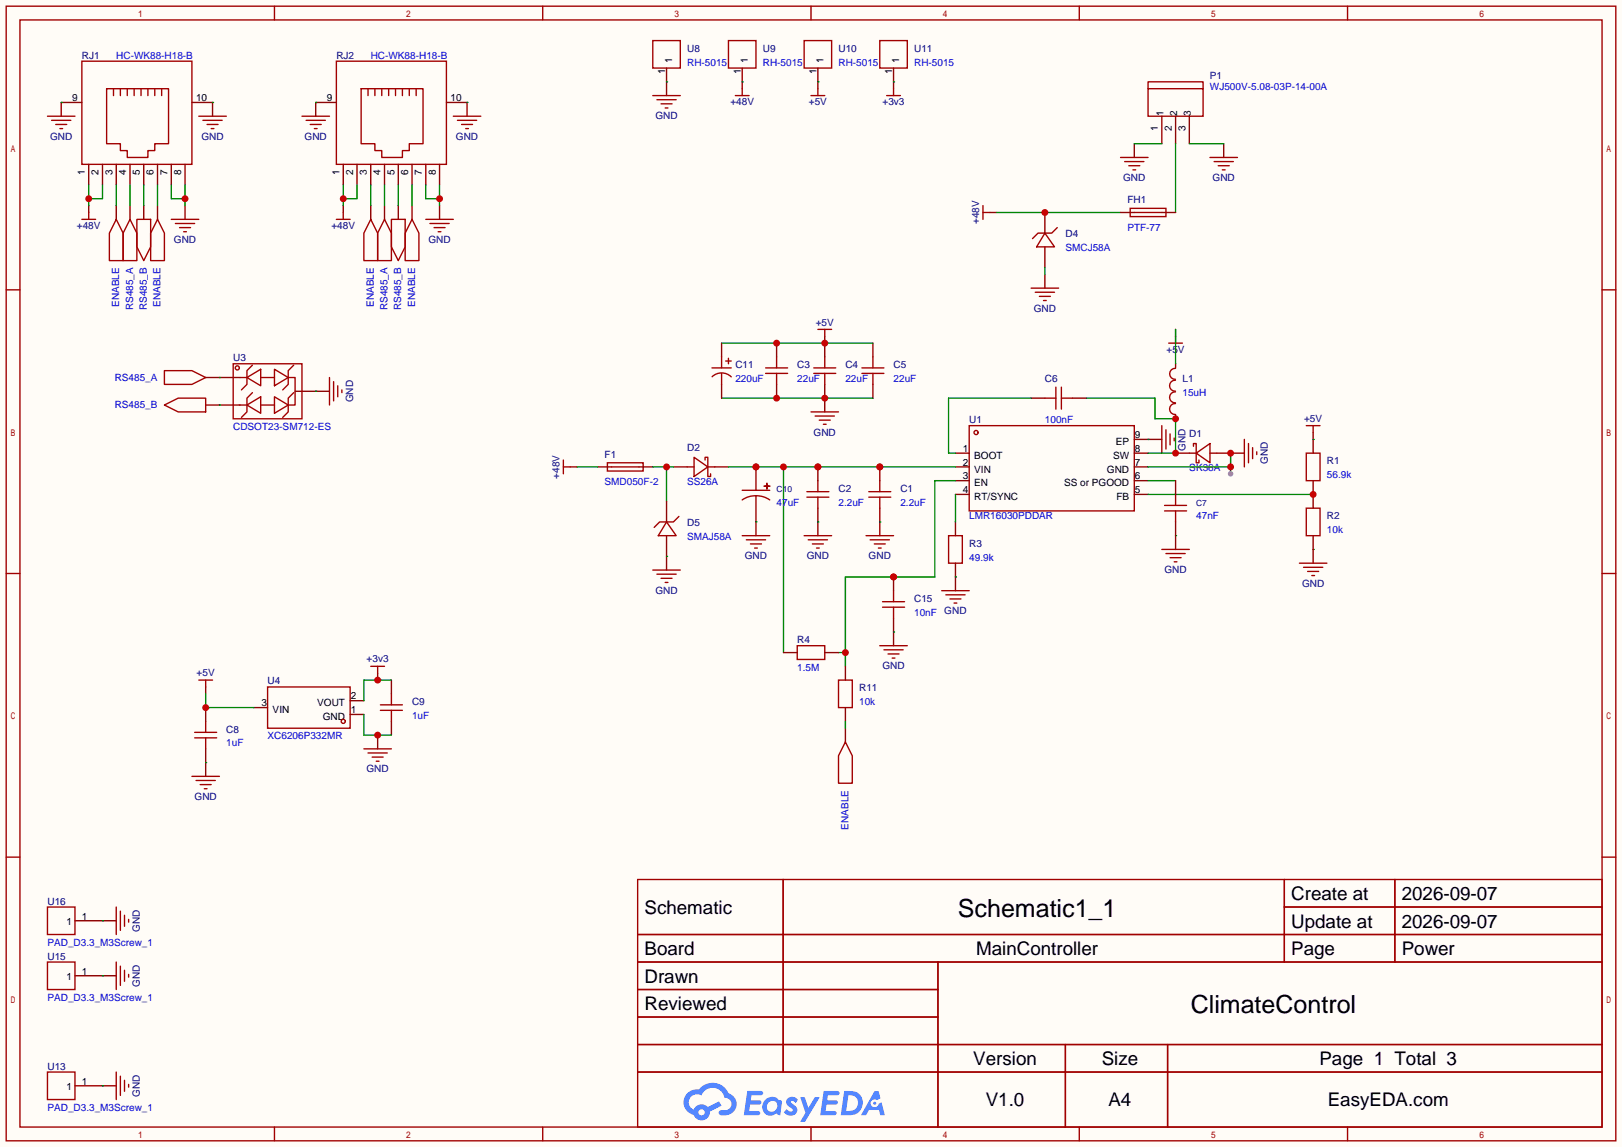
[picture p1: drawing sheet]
<svg xmlns="http://www.w3.org/2000/svg" width="299mm" height="212mm" viewBox="0 0 299 212" stroke-linecap="round" stroke-linejoin="round" font-family="sans-serif">
<path d="M0 0h299.5v211.8h-299.5z" fill="#fffcf7"/>
<g fill="none" stroke="#a10000" stroke-width=".25">
<path d="M1.1 1.1h297.2v209.6h-297.2zM3.7 3.7h292.1v204.5h-292.1zM50.7 1.1v2.6M100.2 1.1v2.6M149.7 1.1v2.6M199.3 1.1v2.6M248.8 1.1v2.6M1.1 53.5h2.6M295.8 53.5h2.5M1.1 105.9h2.6M295.8 105.9h2.5M1.1 158.3h2.6"/>
<path d="M295.8 158.3h2.5M117.7 162.4h178.1v45.8h-178.1zM117.7 172.6h178.1M117.7 177.7h178.1M144.6 162.4v35.6M173.2 177.7v30.5M237.1 162.4v15.3M237.1 167.5h58.7M257.5 162.4v15.3M117.7 182.8h55.5M117.7 192.9h178.1M117.7 187.8h55.5"/>
<path d="M117.7 198h178.1M196.7 192.9v15.3M215.6 192.9v15.3M50.7 208.2v2.5M100.2 208.2v2.5M149.7 208.2v2.5M199.3 208.2v2.5M248.8 208.2v2.5"/>
</g>
<g fill="#5487ff">
<path d="M145.5 202.8a1.3 1.3 0 0 1 1.8 .3l-.4 .6a.54 .54 0 0 0-.9-.2l.1 .2a1.58 1.58 0 0 1 1.1 1.6 1.43 1.43 0 0 1-2.5 .1l.5-.6a.64 .64 0 0 0 .5 .5 .64 .64 0 0 0 .7-.3l-.2-.2a1.6 1.6 0 0 1-1-1.6z"/>
<path d="M147.7 202.7h.9l.7 1.9 1.1-1.9h.9l-2.7 4.5h-.9l1-1.7z"/>
<path d="M138 201.5h1.6a1.31 1.31 0 0 1 1.2 .2 .4 .4 0 0 1-.3 .6h-1.8l-.1 .9h1.6a.4 .4 0 0 1 .4 .4 .4 .4 0 0 1-.4 .4h-1.7l-.2 1.2h.8a1.23 1.23 0 0 1 1.2 .2 .39 .39 0 0 1-.3 .6h-2.7z"/>
<path d="M152.1 201.5h1.6a1.32 1.32 0 0 1 1.3 .2 .39 .39 0 0 1-.4 .6h-1.7l-.2 .9h1.7a.4 .4 0 0 1 .3 .4 .4 .4 0 0 1-.4 .4h-1.7l-.2 1.2h.8a1.23 1.23 0 0 1 1.2 .2 .39 .39 0 0 1-.3 .6h-2.7z"/>
<path d="M161.5 201.5h.7l.4 1.3-.7 .4a.75 .75 0 0 0-1.1 .3 .75 .75 0 0 0 .5 1 .75 .75 0 0 0 .9-.6l.6-.3 .6 2.4h-.9l-.2-1h-1.9l-.5 1h-.9z"/>
<path d="M155.9 201.5l-.7 4.5h1.5a2.27 2.27 0 0 0 2.6-2.3 2.27 2.27 0 0 0-2.7-2.2zM156.6 202.3a1.5 1.5 0 0 1 1.8 1.5 1.5 1.5 0 0 1-1.9 1.4h-.3z"/>
<path d="M141.3 203.1a1.62 1.62 0 0 0-.4 2.1 1.62 1.62 0 0 0 2 .7l.4-.3 .3 .3 .5 .1 .3-2.5-.2-.3h-.4a1.58 1.58 0 0 0-2.5-.1zM141.9 203.6a.99 .99 0 0 1 1.6 .3 .99 .99 0 0 1-.9 1.4 .94 .94 0 0 1-1-.5 .94 .94 0 0 1 .3-1.2z"/>
<path d="M126.9 201.9a2.37 2.37 0 0 0 1.2 4 1.54 1.54 0 0 0 1.7 1 1.54 1.54 0 0 0 1.3-1.6l2.1-1.1-.5-.8-2 1.1a1.57 1.57 0 0 0-2.6 .4 1.5 1.5 0 0 1-.8-2.1 1.5 1.5 0 0 1 2.2-.5 2.23 2.23 0 0 1 2.3-1.4 2.23 2.23 0 0 1 2 1.8 1.16 1.16 0 0 1 1.2 1.1 1.16 1.16 0 0 1-1 1.3h-.7a.47 .47 0 0 0-.6 .3 .47 .47 0 0 0 .4 .6 2.23 2.23 0 0 0 2.3-.7 2.23 2.23 0 0 0 .4-2.3 2.16 2.16 0 0 0-1.3-1.1 3.2 3.2 0 0 0-5.4-.7l-1.2 .1zM129 205.4a.58 .58 0 0 1 1.1 0 .58 .58 0 0 1-1.1 0z"/>
<circle cx="161.5" cy="203.8" r=".28"/>
</g>
<g fill="none" stroke="#a10000" stroke-width=".25">
<path d="M15.1 11.3h20.3v19.1h-20.3zM19.7 16.4h11.4v10.1h-2.5v1.3h-1.3v1.3h-3.8v-1.3h-1.3v-1.3h-2.5zM21 16.4v1.3M22.2 16.4v1.3M23.5 16.4v1.3M24.8 16.4v1.3M26 16.4v1.3M27.3 16.4v1.3M28.6 16.4v1.3M29.8 16.4v1.3M62.1 11.3h20.3v19.1h-20.3zM66.7 16.4h11.4v10.1h-2.5v1.3h-1.3v1.3h-3.8v-1.3h-1.3v-1.3h-2.5z"/>
<path d="M67.9 16.4v1.3M69.2 16.4v1.3M70.5 16.4v1.3M71.8 16.4v1.3M73 16.4v1.3M74.3 16.4v1.3M75.6 16.4v1.3M76.8 16.4v1.3M120.5 17.7h5.1M121.3 18.4h3.5M122 19.2h2.1M122.8 19.9h.5"/>
<path d="M8.8 21.5h5M9.5 22.2h3.6M10.3 23h2M11 23.7h.6M36.7 21.5h5.1M37.5 22.2h3.5M38.2 23h2.1M39 23.7h.5M55.8 21.5h5M56.5 22.2h3.6M57.3 23h2M58 23.7h.5"/>
<path d="M83.7 21.5h5.1M84.5 22.2h3.5M85.2 23h2M86 23.7h.5M206.9 29.1h5.1M207.6 29.8h3.6M208.4 30.6h2M209.2 31.4h.5M223.4 29.1h5.1M224.2 29.8h3.5M224.9 30.6h2M225.7 31.4h.5"/>
<path d="M31.6 40.5h5.1M32.4 41.3h3.5M33.1 42h2.1M33.9 42.8h.5M78.6 40.5h5.1M79.4 41.3h3.5M80.1 42h2.1M80.9 42.8h.5M190.4 53.2h5.1M191.1 54h3.6M191.9 54.7h2M192.7 55.5h.5"/>
<path d="M60.8 69.7v5.1M61.6 70.5v3.5M62.4 71.2v2.1M63.1 72v.5M178.9 78.6h30.5v15.8h-30.5zM112.1 85.5h6.6v1.5h-6.6zM112.9 86.2h5.1M126.9 86.2h1.2M128.1 84.5l2.6 1.7-2.6 1.8zM130.2 85v-.5h.5v3.5h.5v-.5M130.7 86.2h1.3M49.4 126.9h15.2v7.6h-15.2z"/>
<path d="M67.2 138.3h5.1M67.9 139.1h3.6M68.7 139.8h2M35.4 143.4h5.1M36.2 144.1h3.6M37 144.9h2M37.7 145.7h.5M69.5 140.6h.5M21.5 167.5v5.1M21.5 177.7v5.1M22.2 168.3v3.5M22.2 178.4v3.6"/>
<path d="M23 169v2.1M23 179.2v2M23.7 169.8v.5M23.7 180v.5M21.5 198v5.1M22.2 198.8v3.5M23 199.5v2M23.7 200.3v.5"/>
<circle cx="180.2" cy="79.9" r=".38"/>
<circle cx="63.4" cy="133.2" r=".38"/>
</g>
<g fill="none" stroke="#870000" stroke-width=".25">
<path d="M15.1 18.9h-3.8v2.6M35.4 18.9h3.8v2.6M62.1 18.9h-3.8v2.6M82.4 18.9h3.8v2.6M123.1 15.1v2.6M16.4 30.4v3.8M18.9 30.4v3.8M21.5 30.4v3.8M24 30.4v3.8M26.5 30.4v3.8M29.1 30.4v3.8M31.6 30.4v3.8"/>
<path d="M34.2 30.4v3.8M34.2 38v2.5M63.4 30.4v3.8M65.9 30.4v3.8M68.5 30.4v3.8M71 30.4v3.8M73.5 30.4v3.8M76.1 30.4v3.8M78.6 30.4v3.8M81.2 30.4v3.8M81.2 38v2.5M209.4 26.5v2.6"/>
<path d="M225.9 26.5v2.6M192.9 50.7v2.5M58.3 72.3h2.5M110.4 86.2h2.5M118 86.2h2.5M124.3 86.2h2.6M132 86.2h2.5M176.4 83.7h2.5M176.4 86.2h2.5M176.4 88.8h2.5M176.4 91.3h2.5M209.4 83.7h2.6"/>
<path d="M209.4 86.2h2.6M209.4 88.8h2.6M209.4 91.3h2.6M209.4 81.2h2.6M46.9 130.7h2.5M64.6 129.4h2.6M64.6 132h2.6M69.7 135.8v2.5M38 140.8v2.6M18.9 170.1h2.6M18.9 180.2h2.6M18.9 200.5h2.6"/>
</g>
<path d="M11.3 18.9h.1M39.2 18.9h.1M58.3 18.9h.1M86.2 18.9h.1M31.6 34.2v2.5h2.6M34.2 34.2v3.8" fill="none" stroke="#008700" stroke-width=".25"/>
<circle cx="34.2" cy="36.7" r=".63" fill="#c00"/>
<path d="M78.6 34.2v2.5h2.6M81.2 34.2v3.8" fill="none" stroke="#008700" stroke-width=".25"/>
<circle cx="81.2" cy="36.7" r=".63" fill="#c00"/>
<path d="M137 15.1v1.3M16.4 38v1.2M63.4 38v1.2M182.8 39.2h1.2M105.3 86.2h1.3" fill="none" stroke="#870000" stroke-width=".25"/>
<path d="M135.8 17.7h2.5M137 16.4v1.3M16.4 39.2v1.3M63.4 39.2v1.3M181.5 38v2.5M181.5 39.2h1.3M15.1 40.5h2.6M62.1 40.5h2.5M104 85v2.5M104 86.2h1.3" fill="none" stroke="#a10000" stroke-width=".25"/>
<path d="M63.4 34.2v3.8M65.9 34.2v2.5h-2.5" fill="none" stroke="#008700" stroke-width=".25"/>
<circle cx="63.4" cy="36.7" r=".63" fill="#c00"/>
<path d="M16.4 34.2v3.8M18.9 34.2v2.5h-2.5" fill="none" stroke="#008700" stroke-width=".25"/>
<circle cx="16.4" cy="36.7" r=".63" fill="#c00"/>
<path d="M106.6 86.2h3.8M120.5 86.2h3.8M123.1 86.2v6.4" fill="none" stroke="#008700" stroke-width=".25"/>
<circle cx="123.1" cy="86.2" r=".63" fill="#c00"/>
<path d="M134.5 86.2h41.9M144.7 86.2v34.3" fill="none" stroke="#008700" stroke-width=".25"/>
<g fill="#c00">
<circle cx="162.4" cy="86.2" r=".63"/>
<circle cx="151" cy="86.2" r=".63"/>
<circle cx="144.7" cy="86.2" r=".63"/>
<circle cx="139.6" cy="86.2" r=".63"/>
</g>
<path d="M160.4 91.8h4.1M160.4 90.8h4.1M162.4 88.8v2" fill="none" stroke="#a10000" stroke-width=".25"/>
<path d="M162.4 86.2v2.6M162.4 93.9v2.5" fill="none" stroke="#870000" stroke-width=".25"/>
<circle cx="162.4" cy="86.2" r=".63" fill="#c00"/>
<path d="M149 91.8h4M149 90.8h4M151 88.8v2M162.4 91.8v2.1" fill="none" stroke="#a10000" stroke-width=".25"/>
<path d="M151 86.2v2.6M151 93.9v2.5" fill="none" stroke="#870000" stroke-width=".25"/>
<circle cx="151" cy="86.2" r=".63" fill="#c00"/>
<g fill="none" stroke="#a10000" stroke-width=".25">
<path d="M149.7 76.1h5.1M150.5 76.8h3.6M151.3 77.6h2M152 78.4h.5M214.5 78.6v5.1M215.3 79.4v3.5M217 72.4a1.01 1.01 0 0 0-1.1 1 1.01 1.01 0 0 0 1.1 1M217 70.2a1.01 1.01 0 0 0-1.1 1 1.01 1.01 0 0 0 1.1 1M217 68a1.01 1.01 0 0 0-1 1 1.01 1.01 0 0 0 1 1.1M217 74.5a1.01 1.01 0 0 0-1.1 1 1.01 1.01 0 0 0 1.1 1.1M137 98.9h5.1M137.8 99.7h3.6"/>
<path d="M148.5 98.9h5M149.2 99.7h3.6M151 91.8v2.1M159.9 98.9h5.1M160.7 99.7h3.5M216 80.1v2.1M216.8 80.9v.5M219.6 83.7h1.3M220.3 82.4v-.5h.6v3.6h.5v-.5M220.9 83.7l2.5-1.8v3.6zM223.4 83.7h1.3M229.7 81.2v5"/>
<path d="M230.5 81.9v3.6M231.3 82.7v2M232 83.4v.5M120.5 105.3h5.1M121.3 106h3.5M122 106.8h2.1M122.8 107.6h.5M138.6 100.5h2M139.3 101.2h.5M150 100.5h2M150.7 101.2h.6M161.4 100.5h2"/>
<path d="M162.2 101.2h.5M162.4 119.3h5.1M173.9 109.1h5M174.6 109.9h3.6M175.4 110.6h2M176.1 111.4h.6M214.5 101.5h5.1M215.3 102.2h3.5M216 103h2.1M216.8 103.8h.5M239.9 104h5.1M240.7 104.8h3.5"/>
<path d="M241.4 105.5h2.1M242.2 106.3h.5M163.2 120h3.6M164 120.8h2M164.7 121.5h.5"/>
</g>
<g fill="none" stroke="#870000" stroke-width=".25">
<path d="M152.3 73.5v2.6M217 67.2v.7M217 76.6v.7M139.6 96.4v2.5M151 96.4v2.5M162.4 96.4v2.5M212 81.2h2.5M217 83.7h2.6M217 98.9v2.6M224.7 83.7h5M123.1 102.7v2.6M165 116.7v2.6"/>
<path d="M176.4 106.6v2.5M242.4 101.5v2.5"/>
</g>
<path d="M200.5 73.5h12.7v3.8h3.8v6.4h-5M151 96.4h.1M162.4 96.4h.1" fill="none" stroke="#008700" stroke-width=".25"/>
<g fill="#c00">
<circle cx="217" cy="83.7" r=".63"/>
<circle cx="217" cy="77.3" r=".63"/>
</g>
<path d="M212 86.2h15.2M227.2 83.7v3.8" fill="none" stroke="#008700" stroke-width=".25"/>
<g fill="#c00">
<circle cx="227.2" cy="83.7" r=".63"/>
<circle cx="227.2" cy="86.2" r=".63"/>
</g>
<circle cx="227.2" cy="87.5" r=".51" fill="#999"/>
<path d="M151 15.1v1.3M143.4 63.4v2.5M143.4 71v2.5M152.3 62.1v3.8M152.3 71v2.5M161.2 63.4v2.5M161.2 71v2.5M217 60.8v1.3M242.4 79.9v1.3M38 126.9v1.2" fill="none" stroke="#870000" stroke-width=".25"/>
<g fill="none" stroke="#a10000" stroke-width=".25">
<path d="M149.7 17.7h2.6M151 16.4v1.3M141.4 69h4M141.4 67.9h4M143.4 65.9v2M143.4 69v2M150.2 69h4.1M150.2 67.9h4.1M151 60.8h2.5M152.3 60.8v1.3M152.3 65.9v2M152.3 69v2"/>
<path d="M159.1 69h4.1M159.1 67.9h4.1M161.2 65.9v2M161.2 69v2M215.8 63.4h2.5M217 62.1v1.3M241.2 78.6h2.5M242.4 78.6v1.3M36.7 125.6h2.5M38 125.6v1.3"/>
</g>
<path d="M133.2 73.5h28M217 60.8v6.4M212 91.3h30.4M242.4 101.5h.1" fill="none" stroke="#008700" stroke-width=".25"/>
<g fill="#c00">
<circle cx="152.3" cy="73.5" r=".63"/>
<circle cx="143.4" cy="73.5" r=".63"/>
</g>
<path d="M133.2 63.4h28" fill="none" stroke="#008700" stroke-width=".25"/>
<g fill="#c00">
<circle cx="152.3" cy="63.4" r=".63"/>
<circle cx="143.4" cy="63.4" r=".63"/>
</g>
<g fill="none" stroke="#a10000" stroke-width=".25">
<path d="M192.9 73.5h2M194.9 71.5v4.1M196 73.5h2M196 71.5v4.1M175.1 98.9h2.6v5.1h-2.6zM35.9 136.3h4.1M35.9 135.3h4.1M38 133.2v2.1M38 136.3v2M70.2 131.2h4.1M70.2 130.2h4.1M72.3 128.1v2.1"/>
<path d="M72.3 131.2v2"/>
</g>
<path d="M190.4 73.5h2.5M198 73.5h2.5M176.4 96.4v2.5M176.4 104v2.6M38 130.7v2.5M38 138.3v2.5M72.3 125.6v2.5M72.3 133.2v2.6" fill="none" stroke="#870000" stroke-width=".25"/>
<path d="M190.4 73.5h-15.3v10.2h1.3M176.4 91.3v5.1M212 88.8h5M217 98.9h.1M176.4 106.6h.1M67.2 132v3.8h5.1M72.3 125.6h-5.1v3.8" fill="none" stroke="#008700" stroke-width=".25"/>
<circle cx="69.7" cy="135.8" r=".63" fill="#c00"/>
<path d="M38 128.1v2.6h8.9" fill="none" stroke="#008700" stroke-width=".25"/>
<circle cx="38" cy="130.7" r=".63" fill="#c00"/>
<path d="M38 140.8h.1" fill="none" stroke="#008700" stroke-width=".25"/>
<path d="M69.7 124.3v1.3" fill="none" stroke="#870000" stroke-width=".25"/>
<circle cx="69.7" cy="125.6" r=".63" fill="#c00"/>
<path d="M163.7 17.7h2.5M165 16.4v1.3M21.5 40.5l1.2 2.6v5h-2.5v-5zM29.1 40.5l1.3 2.6v5h-2.6v-5zM68.5 40.5l1.2 2.6v5h-2.5v-5zM76.1 40.5l1.2 2.6v5h-2.5v-5zM68.5 123.1h2.5M69.7 123.1v1.2M156.1 137l1.3 2.6v5.1h-2.6v-5.1z" fill="none" stroke="#a10000" stroke-width=".25"/>
<path d="M165 15.1v1.3M21.5 38v2.5M29.1 38v2.5M68.5 38v2.5M76.1 38v2.5M156.1 134.5v2.5" fill="none" stroke="#870000" stroke-width=".25"/>
<path d="M21.5 34.2v3.8M29.1 34.2v3.8M68.5 34.2v3.8M76.1 34.2v3.8M176.4 88.8h-3.8v17.8h-16.5v16.5M154.8 120.5h1.3" fill="none" stroke="#008700" stroke-width=".25"/>
<g fill="#c00">
<circle cx="165" cy="106.6" r=".63"/>
<circle cx="156.1" cy="120.5" r=".63"/>
</g>
<g fill="none" stroke="#a10000" stroke-width=".25">
<path d="M24 40.5l1.3 2.6v5h-2.6v-5zM25.3 40.5h2.5v5.1l-1.3 2.5-1.2-2.5zM71 40.5l1.3 2.6v5h-2.6v-5zM72.3 40.5h2.5v5.1l-1.3 2.5-1.2-2.5zM30.4 68.5h5l2.6 1.2-2.6 1.3h-5zM30.4 74.8l2.5-1.3h5.1v2.6h-5.1zM131.4 67.9h3.6M131.5 69.6a2.54 2.54 0 0 1 3.5 0M133.2 65.9v2M133.2 69v2M134 66.7h1M134.5 66.2v1"/>
<path d="M215 94.4h4.1M215 93.3h4.1M217 91.3v2M217 94.4v2M241.2 83.7h2.5v5.1h-2.5zM147.2 119.3h5.1v2.5h-5.1zM162.9 112.1h4.1M162.9 111.1h4.1M165 109.1v2"/>
</g>
<g fill="none" stroke="#870000" stroke-width=".25">
<path d="M24 38v2.5M26.5 38v2.5M71 38v2.5M73.5 38v2.5M38 69.7h2.5M38 74.8h2.5M133.2 63.4v2.5M133.2 71v2.5M217 88.8v2.5M217 96.4v2.5M242.4 81.2v2.5M242.4 88.8v2.5"/>
<path d="M165 106.6v2.5M165 114.2v2.5M144.7 120.5h2.5M152.3 120.5h2.5"/>
</g>
<path d="M24 34.2v3.8M26.5 34.2v3.8M71 34.2v3.8M73.5 34.2v3.8M212 81.2h.1M242.4 81.2h.1" fill="none" stroke="#008700" stroke-width=".25"/>
<circle cx="165" cy="106.6" r=".63" fill="#c00"/>
<path d="M120.5 7.5h5.1v5.1h-5.1zM134.5 7.5h5.1v5.1h-5.1zM148.5 7.5h5v5.1h-5zM162.4 7.5h5.1v5.1h-5.1zM165 112.1v2.1" fill="none" stroke="#a10000" stroke-width=".25"/>
<path d="M123.1 15.1h.1M137 15.1h.1M151 15.1h.1M165 15.1h.1M165 116.7h.1" fill="none" stroke="#008700" stroke-width=".25"/>
<path d="M123.1 12.6v2.5M137 12.6v2.5M151 12.6v2.5M165 12.6v2.5M139.6 86.2v4.4" fill="none" stroke="#870000" stroke-width=".25"/>
<circle cx="139.6" cy="86.2" r=".63" fill="#c00"/>
<path d="M139.6 91.6v4.8M242.4 91.3v2.6" fill="none" stroke="#870000" stroke-width=".25"/>
<path d="M137 92.3a4.6 4.6 0 0 1 5.1 0M137 90.6h5.1M141.1 89.8h1zM141.6 89.3v1zM241.2 93.9h2.5v5h-2.5z" fill="none" stroke="#a10000" stroke-width=".25"/>
<circle cx="242.4" cy="91.3" r=".63" fill="#c00"/>
<g fill="none" stroke="#870000" stroke-width=".25">
<path d="M192.9 39.2v3.9M214.5 21.5v5M217 21.5v5M219.6 21.5v5M192.9 45.6v3.8M40.5 69.7h3.8M40.5 74.8h3.8M54.5 72.3h3.8M123.1 92.6v3.8M123.1 98.9v3.8M242.4 98.9v2.6M156.1 123.1v2.5"/>
<path d="M156.1 130.7v2.5"/>
</g>
<g fill="none" stroke="#a10000" stroke-width=".25">
<path d="M212 16.4h10.1v5.1h-10.1zM212 16.4v-1.3h10.1v1.3M192.9 43.1l1.8 2.5h-3.3zM195.2 42l-1 1.1h-2.6l-1 1M43.1 67.2h12.7v10.1h-12.7zM44.2 74.8h1.3M44.3 69.7h1.3M45.6 74.8l2.5-1.5v3zM45.6 69.7l2.5-1.5v3zM46.6 72.5l-1 1v2.6l-1 1M46.6 67.4l-1 1.1v2.5l-1 1M48.1 74.8h2.6"/>
<path d="M48.1 69.7h2.6M50.7 73.3l2.5 1.5-2.5 1.5zM50.7 68.2l2.5 1.5-2.5 1.5zM53.2 69.7h1.3v5.1h-1.3M54.2 72.5l-1 1v2.6l-1 1M54.2 67.4l-1 1.1v2.5l-1 1M123.1 96.4l1.7 2.5h-3.3zM125.3 95.4l-1 1h-2.5l-1 1M154.8 125.6h2.6v5.1h-2.6z"/>
<circle cx="43.8" cy="67.9" r=".38"/>
</g>
<path d="M184 39.2h22.9M209.4 26.5h5.1M219.6 26.5h6.3M40.5 69.7h.1M40.5 74.8h.1M58.3 72.3h.1M123.1 102.7h.1" fill="none" stroke="#008700" stroke-width=".25"/>
<circle cx="192.9" cy="39.2" r=".63" fill="#c00"/>
<path d="M217 26.5v12.7M192.9 49.4v1.3M139.6 96.4h.1M156.1 133.2v1.3M18.9 170.1h.1M18.9 180.2h.1M18.9 200.5h.1" fill="none" stroke="#008700" stroke-width=".25"/>
<path d="M208.7 38.5h6.6v1.5h-6.6zM209.4 39.2h5.1M8.8 177.7h5v5.1h-5zM8.8 167.5h5v5.1h-5zM8.8 198h5v5.1h-5z" fill="none" stroke="#a10000" stroke-width=".25"/>
<path d="M206.9 39.2h2.5M214.5 39.2h2.5M13.8 170.1h5.1M13.8 180.2h5.1M13.8 200.5h5.1" fill="none" stroke="#870000" stroke-width=".25"/>
<g font-size="4.6">
<text x="176.9" y="169.4">Schematic1_1</text>
<text x="219.8" y="187.1">ClimateControl</text>
</g>
<g font-size="3.5">
<text x="238.4" y="166.2">Create at</text>
<text x="258.8" y="166.2">2026-09-07</text>
<text x="119" y="168.8">Schematic</text>
<text x="238.4" y="171.3">Update at</text>
<text x="258.8" y="171.3">2026-09-07</text>
<text x="119" y="176.4">Board</text>
<text x="180.2" y="176.4">MainController</text>
<text x="238.4" y="176.4">Page</text>
<text x="258.8" y="176.4">Power</text>
<text x="119" y="181.5">Drawn</text>
<text x="119" y="186.6">Reviewed</text>
<text x="179.7" y="196.7">Version</text>
<text x="203.4" y="196.7">Size</text>
<text x="243.6" y="196.7">Page 1 Total 3</text>
<text x="182" y="204.3">V1.0</text>
<text x="204.7" y="204.3">A4</text>
<text x="245.1" y="204.3">EasyEDA.com</text>
</g>
<g font-size="1.8" fill="#000080">
<text x="15.1" y="10.8">RJ1</text>
<text x="62.1" y="10.8">RJ2</text>
<text x="126.9" y="9.6">U8</text>
<text x="140.8" y="9.6">U9</text>
<text x="154.8" y="9.6">U10</text>
<text x="168.8" y="9.6">U11</text>
<text x="223.4" y="14.7">P1</text>
<text x="121" y="22">GND</text>
<text x="134.8" y="19.5">+48V</text>
<text x="149.3" y="19.5">+5V</text>
<text x="162.9" y="19.5">+3v3</text>
<text x="9.2" y="25.8">GND</text>
<text x="37.2" y="25.8">GND</text>
<text x="56.2" y="25.8">GND</text>
<text x="84.2" y="25.8">GND</text>
<text x="207.4" y="33.4">GND</text>
<text x="223.9" y="33.4">GND</text>
<text x="180.8" y="41.4" transform="rotate(-90 180.8 41.4)">+48V</text>
<text x="208.2" y="37.5">FH1</text>
<text x="14.2" y="42.3">+48V</text>
<text x="32.1" y="44.9">GND</text>
<text x="61.2" y="42.3">+48V</text>
<text x="79.1" y="44.9">GND</text>
<text x="196.7" y="43.9">D4</text>
<text x="190.9" y="57.6">GND</text>
<text x="150.6" y="60.1">+5V</text>
<text x="215.4" y="65.2">+5V</text>
<text x="43.1" y="66.7">U3</text>
<text x="135.8" y="68">C11</text>
<text x="147.2" y="68">C3</text>
<text x="156.1" y="68">C4</text>
<text x="165" y="68">C5</text>
<text x="192.9" y="70.5">C6</text>
<text x="218.3" y="70.5">L1</text>
<text x="65.2" y="74.3" transform="rotate(-90 65.2 74.3)">GND</text>
<text x="240.8" y="77.9">+5V</text>
<text x="126.9" y="83.2">D2</text>
<text x="150.2" y="80.4">GND</text>
<text x="178.9" y="78.2">U1</text>
<text x="218.9" y="83.2" transform="rotate(-90 218.9 83.2)">GND</text>
<text x="219.6" y="80.7">D1</text>
<text x="103.3" y="88.4" transform="rotate(-90 103.3 88.4)">+48V</text>
<text x="111.6" y="84.5">F1</text>
<text x="234.1" y="85.7" transform="rotate(-90 234.1 85.7)">GND</text>
<text x="245" y="85.8">R1</text>
<text x="154.8" y="90.9">C2</text>
<text x="166.2" y="90.9">C1</text>
<text x="245" y="95.9">R2</text>
<text x="126.9" y="97.2">D5</text>
<text x="178.9" y="101">R3</text>
<text x="137.5" y="103.3">GND</text>
<text x="148.9" y="103.3">GND</text>
<text x="160.4" y="103.3">GND</text>
<text x="215" y="105.8">GND</text>
<text x="121" y="109.6">GND</text>
<text x="168.8" y="111.2">C15</text>
<text x="174.3" y="113.5">GND</text>
<text x="240.4" y="108.4">GND</text>
<text x="147.2" y="118.8">R4</text>
<text x="36.3" y="124.9">+5V</text>
<text x="67.7" y="122.3">+3v3</text>
<text x="162.9" y="123.6">GND</text>
<text x="49.4" y="126.4">U4</text>
<text x="76.1" y="130.2">C9</text>
<text x="158.6" y="127.7">R11</text>
<text x="41.8" y="135.3">C8</text>
<text x="67.7" y="142.7">GND</text>
<text x="35.9" y="147.7">GND</text>
<text x="8.8" y="167.1">U16</text>
<text x="25.8" y="172.1" transform="rotate(-90 25.8 172.1)">GND</text>
<text x="8.8" y="177.2">U15</text>
<text x="25.8" y="182.3" transform="rotate(-90 25.8 182.3)">GND</text>
<text x="8.8" y="197.5">U13</text>
<text x="25.8" y="202.6" transform="rotate(-90 25.8 202.6)">GND</text>
</g>
<g font-size="1.8" fill="#00f">
<text x="21.5" y="10.8">HC-WK88-H18-B</text>
<text x="68.5" y="10.8">HC-WK88-H18-B</text>
<text x="126.9" y="12.1">RH-5015</text>
<text x="140.8" y="12.1">RH-5015</text>
<text x="154.8" y="12.1">RH-5015</text>
<text x="168.8" y="12.1">RH-5015</text>
<text x="223.4" y="16.7">WJ500V-5.08-03P-14-00A</text>
<text x="196.7" y="46.4">SMCJ58A</text>
<text x="208.2" y="42.6">PTF-77</text>
<text x="22" y="56.7" transform="rotate(-90 22 56.7)">ENABLE</text>
<text x="24.6" y="57.3" transform="rotate(-90 24.6 57.3)">RS485_A</text>
<text x="27.1" y="57.3" transform="rotate(-90 27.1 57.3)">RS485_B</text>
<text x="29.6" y="56.7" transform="rotate(-90 29.6 56.7)">ENABLE</text>
<text x="69" y="56.7" transform="rotate(-90 69 56.7)">ENABLE</text>
<text x="71.5" y="57.3" transform="rotate(-90 71.5 57.3)">RS485_A</text>
<text x="74.1" y="57.3" transform="rotate(-90 74.1 57.3)">RS485_B</text>
<text x="76.6" y="56.7" transform="rotate(-90 76.6 56.7)">ENABLE</text>
<text x="21.2" y="70.3">RS485_A</text>
<text x="135.8" y="70.5">220uF</text>
<text x="147.2" y="70.5">22uF</text>
<text x="156.1" y="70.5">22uF</text>
<text x="165" y="70.5">22uF</text>
<text x="21.2" y="75.4">RS485_B</text>
<text x="218.3" y="73.1">15uH</text>
<text x="43.1" y="79.4">CDSOT23-SM712-ES</text>
<text x="192.9" y="78.2">100nF</text>
<text x="111.6" y="89.6">SMD050F-2</text>
<text x="126.9" y="89.6">SS26A</text>
<text x="219.6" y="87">SK36A</text>
<text x="245" y="88.3">56.9k</text>
<text x="143.4" y="93.4">47uF</text>
<text x="154.8" y="93.4">2.2uF</text>
<text x="166.2" y="93.4">2.2uF</text>
<text x="178.9" y="95.9">LMR16030PDDAR</text>
<text x="220.9" y="95.9">47nF</text>
<text x="126.9" y="99.7">SMAJ58A</text>
<text x="245" y="98.5">10k</text>
<text x="178.9" y="103.6">49.9k</text>
<text x="168.8" y="113.7">10nF</text>
<text x="147.2" y="123.9">1.5M</text>
<text x="158.6" y="130.2">10k</text>
<text x="41.8" y="137.8">1uF</text>
<text x="49.4" y="136.6">XC6206P332MR</text>
<text x="76.1" y="132.8">1uF</text>
<text x="156.6" y="153.2" transform="rotate(-90 156.6 153.2)">ENABLE</text>
<text x="8.8" y="174.7">PAD_D3.3_M3Screw_1</text>
<text x="8.8" y="184.8">PAD_D3.3_M3Screw_1</text>
<text x="8.8" y="205.2">PAD_D3.3_M3Screw_1</text>
</g>
<g font-size="1.8">
<text x="124.1" y="11.6" transform="rotate(-90 124.1 11.6)">1</text>
<text x="138.1" y="11.6" transform="rotate(-90 138.1 11.6)">1</text>
<text x="152" y="11.6" transform="rotate(-90 152 11.6)">1</text>
<text x="166" y="11.6" transform="rotate(-90 166 11.6)">1</text>
<text x="122.8" y="13.7" transform="rotate(-90 122.8 13.7)">1</text>
<text x="136.8" y="13.7" transform="rotate(-90 136.8 13.7)">1</text>
<text x="150.8" y="13.7" transform="rotate(-90 150.8 13.7)">1</text>
<text x="164.7" y="13.7" transform="rotate(-90 164.7 13.7)">1</text>
<text x="13.3" y="18.7">9</text>
<text x="36.2" y="18.7">10</text>
<text x="60.3" y="18.7">9</text>
<text x="83.2" y="18.7">10</text>
<text x="214.8" y="21.4" transform="rotate(-90 214.8 21.4)">1</text>
<text x="217.3" y="21.4" transform="rotate(-90 217.3 21.4)">2</text>
<text x="219.9" y="21.4" transform="rotate(-90 219.9 21.4)">3</text>
<text x="213.8" y="24.2" transform="rotate(-90 213.8 24.2)">1</text>
<text x="216.3" y="24.2" transform="rotate(-90 216.3 24.2)">2</text>
<text x="218.9" y="24.2" transform="rotate(-90 218.9 24.2)">3</text>
<text x="15.7" y="32.4" transform="rotate(-90 15.7 32.4)">1</text>
<text x="18.2" y="32.4" transform="rotate(-90 18.2 32.4)">2</text>
<text x="20.7" y="32.4" transform="rotate(-90 20.7 32.4)">3</text>
<text x="23.3" y="32.4" transform="rotate(-90 23.3 32.4)">4</text>
<text x="25.8" y="32.4" transform="rotate(-90 25.8 32.4)">5</text>
<text x="28.4" y="32.4" transform="rotate(-90 28.4 32.4)">6</text>
<text x="30.9" y="32.4" transform="rotate(-90 30.9 32.4)">7</text>
<text x="33.4" y="32.4" transform="rotate(-90 33.4 32.4)">8</text>
<text x="62.7" y="32.4" transform="rotate(-90 62.7 32.4)">1</text>
<text x="65.2" y="32.4" transform="rotate(-90 65.2 32.4)">2</text>
<text x="67.7" y="32.4" transform="rotate(-90 67.7 32.4)">3</text>
<text x="70.3" y="32.4" transform="rotate(-90 70.3 32.4)">4</text>
<text x="72.8" y="32.4" transform="rotate(-90 72.8 32.4)">5</text>
<text x="75.4" y="32.4" transform="rotate(-90 75.4 32.4)">6</text>
<text x="77.9" y="32.4" transform="rotate(-90 77.9 32.4)">7</text>
<text x="80.4" y="32.4" transform="rotate(-90 80.4 32.4)">8</text>
<text x="177.8" y="83.5">1</text>
<text x="206" y="82.2">EP</text>
<text x="209.5" y="83.5">8</text>
<text x="209.5" y="80.9">9</text>
<text x="177.8" y="86">2</text>
<text x="177.8" y="88.5">3</text>
<text x="179.9" y="84.7">BOOT</text>
<text x="179.9" y="87.3">VIN</text>
<text x="179.9" y="89.8">EN</text>
<text x="196.5" y="89.8">SS or PGOOD</text>
<text x="204.4" y="87.3">GND</text>
<text x="205.5" y="84.7">SW</text>
<text x="209.5" y="88.5">6</text>
<text x="209.5" y="86">7</text>
<text x="177.8" y="91.1">4</text>
<text x="179.9" y="92.4">RT/SYNC</text>
<text x="206.1" y="92.4">FB</text>
<text x="209.5" y="91.1">5</text>
<text x="48.2" y="130.5">3</text>
<text x="50.3" y="131.7">VIN</text>
<text x="58.6" y="130.5">VOUT</text>
<text x="64.8" y="129.2">2</text>
<text x="64.8" y="131.7">1</text>
<text x="59.6" y="133">GND</text>
<text x="12.3" y="170.8">1</text>
<text x="15.1" y="169.8">1</text>
<text x="15.1" y="180">1</text>
<text x="12.3" y="181">1</text>
<text x="12.3" y="201.3">1</text>
<text x="15.1" y="200.3">1</text>
</g>
<g font-size="1.6" fill="#000080">
<text x="143.4" y="90.9">C10</text>
<text x="220.9" y="93.4">C7</text>
</g>
</svg>
